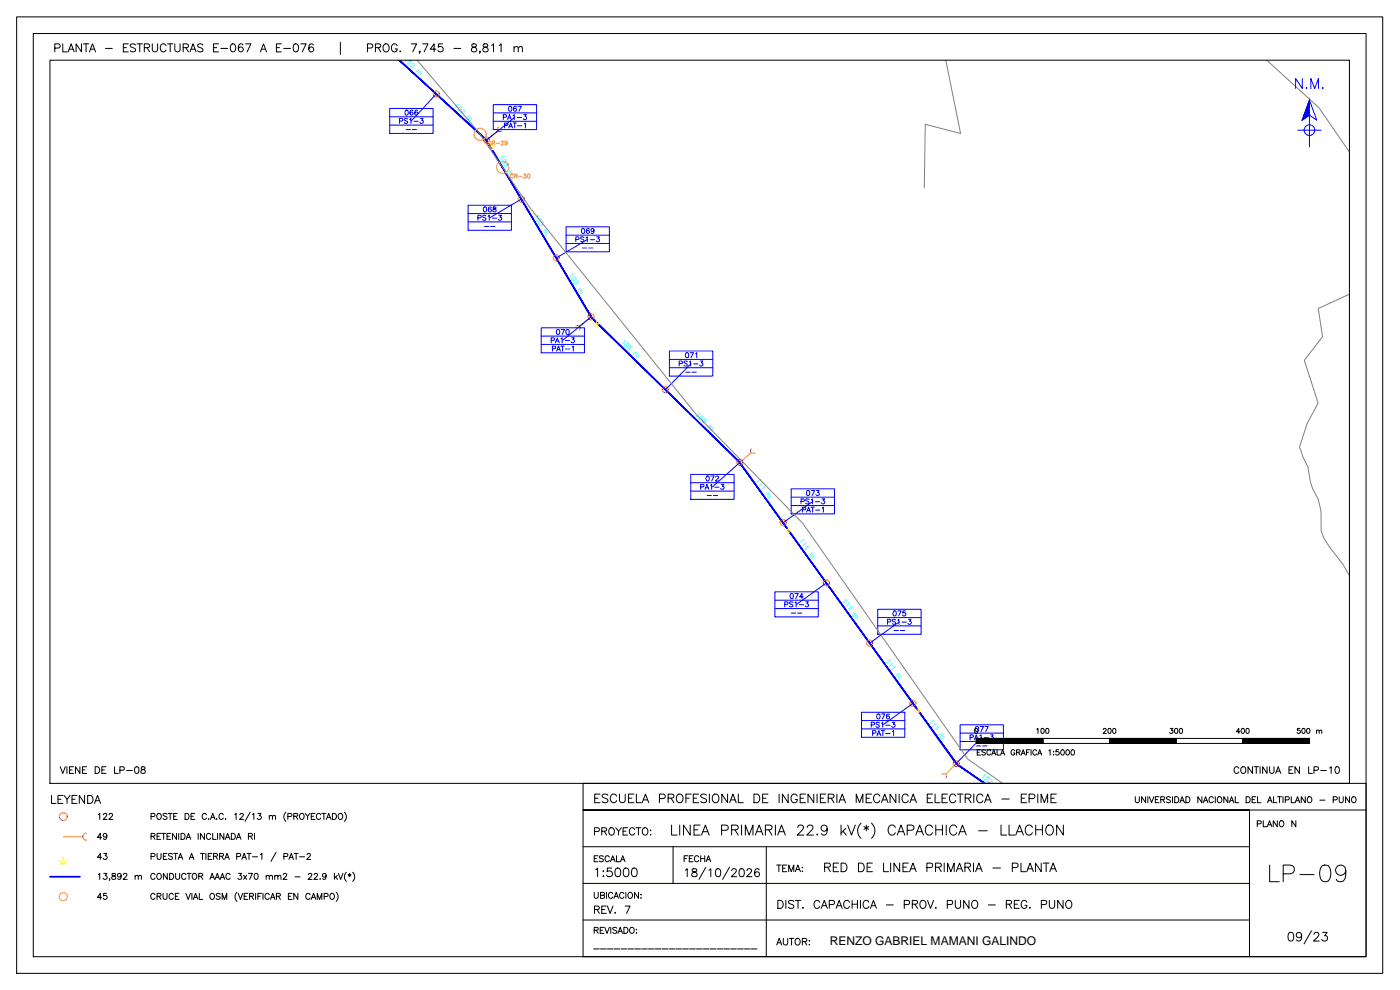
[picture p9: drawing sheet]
<svg xmlns="http://www.w3.org/2000/svg" width="420mm" height="297mm" viewBox="0 0 420 297" stroke-linecap="round" stroke-linejoin="round" font-family="sans-serif">
<!-- layer: RP_CONDUCTOR -->
<path d="M286.9 229.2l8.3 5.8h.4zM286.9 229.2l.2-.2 8.5 6zM221.9 138.9l65 90.3 .2-.2zM221.9 138.9l.2-.2 65 90.3zM177.3 95.2l44.6 43.7 .2-.2zM177.3 95.2l.2-.2 44.6 43.7zM145.9 42.1l31.4 53.1 .2-.2zM145.9 42.1l.2-.1 31.4 53zM119.7 18.1l26.2 24 .2-.1zM119.7 18.1h.4l26 23.9z" fill="#00f" stroke="#00f" stroke-width=".3"/>
<!-- layer: RP_POSTE -->
<g fill="none" stroke="#f00" stroke-width=".3">
<circle cx="130.9" cy="28.2" r=".9"/>
<circle cx="146" cy="42.1" r=".9"/>
<circle cx="156.5" cy="59.7" r=".9"/>
<circle cx="166.9" cy="77.4" r=".9"/>
<circle cx="177.4" cy="95.1" r=".9"/>
<circle cx="199.7" cy="116.9" r=".9"/>
<circle cx="222" cy="138.8" r=".9"/>
<circle cx="235" cy="156.8" r=".9"/>
<circle cx="248" cy="174.9" r=".9"/>
<circle cx="261" cy="193" r=".9"/>
<circle cx="274" cy="211" r=".9"/>
<circle cx="287" cy="229.1" r=".9"/>
<circle cx="19" cy="245" r="1.17"/>
</g>
<!-- layer: RP_CUADROPOSTE -->
<g fill="none" stroke="#00f" stroke-width=".3">
<path d="M117 32.5h13v7.5h-13zM117 35h13M117 37.5h13M130.9 28.2l-7.4 8.1M148 31.4h13v7.5h-13zM148 33.9h13M148 36.4h13M154.5 35.1l-8.5 7M156.4 59.7l-9.4 5.6M140.5 61.6h13v7.5h-13zM140.5 64.1h13M140.5 66.6h13"/>
<path d="M169.9 68.1h13v7.5h-13zM169.9 70.6h13M169.9 73.1h13M176.4 71.8l-9.5 5.6M162.4 98.3h13v7.6h-13zM177.4 95.1l-8.5 7M162.4 100.8h13M162.4 103.3h13M200.9 105.3h13v7.5h-13zM200.9 107.8h13M200.9 110.3h13M207.4 109.1l-7.7 7.8"/>
<path d="M222 138.8l-8.2 7.3M207.3 142.3h13v7.5h-13zM207.3 144.8h13M207.3 147.3h13M237.4 146.7h13v7.5h-13zM237.4 149.2h13M237.4 151.7h13M243.9 150.4l-8.9 6.5M232.6 177.6h13v7.5h-13zM248 174.9l-8.9 6.4M232.6 180.1h13M232.6 182.6h13"/>
<path d="M263.4 182.8h13v7.5h-13zM263.4 185.3h13M263.4 187.8h13M269.9 186.5l-8.9 6.5M258.6 213.7h12.9v7.5h-12.9zM258.6 216.2h12.9M258.6 218.7h12.9M274 211l-9 6.5M288.1 217.5h13v7.5h-13zM288.1 220h13M288.1 222.5h13M294.6 221.2l-7.6 7.9"/>
</g>
<!-- layer: RP_VANO -->
<g fill="none" stroke="#0ff" stroke-width=".3">
<path d="M121.9 18.1l-.3 .3M122.5 18.5l.6-.4a.59 .59 0 0 1 .1 .9 .59 .59 0 0 1-.9 0zM123.8 19.1l.4-.1 .2 .5-1.4 .3 .7 .5M125.4 21.1l.6 .2-.5 .7M125.6 20.9l-.6 .6M125.9 21.5l.4 .1 .2 .2-.5 .6M137.2 31.3h.4l-.9 1M137.7 32.3l.5-.3a.6 .6 0 0 1 .1 .9 .6 .6 0 0 1-.9 0zM138.9 33l.2-.1 .3 .2v.4l-1.3 .1 .7 .6M140.5 35h.4l.2 .2-.6 .7M140.6 34.8l-.6 .6M141 35.4l.5 .3-.4 .6"/>
<path d="M150.8 48.2l.9-.4a.6 .6 0 0 1-.2 .9 .6 .6 0 0 1-.8-.3zM150.9 46.8l.4 .2-1.1 .7M152.4 48.8l.3 .6-.6-.1a.43 .43 0 0 1-.4 .7 .43 .43 0 0 1-.3-.8M161.2 65.9l1-.4a.6 .6 0 0 1-.2 .9 .6 .6 0 0 1-.9-.3zM161.4 64.5l.3 .2-1.1 .6M162.8 66.5l.4 .6-.7-.1a.43 .43 0 0 1-.4 .6 .43 .43 0 0 1-.3-.7M163.5 68.9l.5 .5-.7 .5M163.7 68.8l-.7 .5M163.8 69.5l.5 .5-.7 .4M171.7 83.6l.9-.4a.59 .59 0 0 1-.1 .9 .59 .59 0 0 1-.9-.3zM171.8 82.2l.4 .1-1.1 .7M173.3 84.1l.3 .6h-.6a.44 .44 0 0 1-.4 .6 .44 .44 0 0 1-.3-.7"/>
<path d="M173.9 86.6l.5 .5-.6 .4M174.2 86.5l-.8 .4M174.3 87.2l.4 .1 .1 .4-.7 .4M187.3 102.2h.4l-.9 .9M188.6 104.3a.4 .4 0 0 1 .6 .1 .4 .4 0 0 1-.3 .6 .4 .4 0 0 1-.4-.5l.8-.7 .3 .5M188.8 103.2l-.4-.4-.5 .4a.46 .46 0 0 1 .5 .4 .46 .46 0 0 1-.5 .5 .46 .46 0 0 1-.4-.6M190.5 105.9l.6 .3-.5 .6M190.7 105.7l-.6 .6M191 106.4l.6 .3-.5 .6M209.7 124h.4l-.9 1M210.9 126.1a.4 .4 0 0 1 .7 .1 .4 .4 0 0 1-.4 .6 .4 .4 0 0 1-.4-.5l.8-.6 .3 .4M211.1 125.1l-.4-.4-.5 .3a.46 .46 0 0 1 .6 .5 .46 .46 0 0 1-.6 .4 .46 .46 0 0 1-.3-.6"/>
<path d="M212.9 127.7l.4 .1 .1 .2-.5 .7M213 127.6l-.6 .6M213.4 128.2l.5 .3-.5 .6M227.9 143.8l.4 .1-1.1 .8M228.6 144.8l.4 .1-1 .8M229.4 145.8l.3 .1-1 .8M230.4 148l.5 .4-.6 .6M230.6 147.9l-.7 .5M230.8 148.6l.5 .4-.6 .5M240.9 161.9l.4 .1-1.1 .7M241.6 162.9l.4 .1-1.1 .8M242.3 163.9l.4 .1-1 .7"/>
<path d="M243.4 166.1l.4 .1 .1 .3-.6 .5M243.6 166l-.7 .5M243.8 166.7l.4 .1 .1 .3-.6 .5M253.9 179.9l.4 .2-1.1 .7M254.6 180.9l.4 .1-1.1 .8M255.3 182l.4 .1-1 .7M256.4 184.2l.4 .1 .1 .3-.6 .5M256.6 184l-.7 .5M256.8 184.7l.5 .4-.6 .5M266.9 198l.4 .1-1.1 .8M267.6 199l.4 .1-1.1 .8M268.3 200l.4 .1-1.1 .8"/>
<path d="M269.4 202.2l.5 .4-.6 .5M269.6 202.1l-.7 .5M269.8 202.8l.5 .4-.6 .5M279.8 216.1l.4 .1-1 .7M280.6 217.1l.4 .1-1.1 .7M281.3 218.1l.4 .1-1.1 .7M282.4 220.3l.3 .1 .2 .3-.6 .5M282.6 220.1l-.7 .5M282.7 220.8l.6 .4-.7 .5M295.3 232.5h.4l-.8 1.1M296.1 233.2l.4-.1 .3 .5-1.3 .4 .7 .5M297.2 233.9l.3-.1 .3 .4-.2 .3-1.1 .2 .5 .3"/>
</g>
<!-- layer: RP_RETENIDA -->
<path d="M149.5 39.2l-3.5 2.9M172.8 97.8a.79 .79 0 0 1 1.1 .1 .79 .79 0 0 1-.1 1.2M177.4 95.1l-3.5 2.8M225.4 135.8l-3.4 3M225.5 134.7a.79 .79 0 0 0-.1 1.1 .79 .79 0 0 0 1.1 .1M282.7 232.3a.79 .79 0 0 1 1.1 0 .79 .79 0 0 1 .1 1.1M287 229.1l-3.2 3.2M19 251h5.8M25.9 250a1.05 1.05 0 0 0-1.1 1 1.05 1.05 0 0 0 1.1 1.1" fill="none" stroke="#f00" stroke-width=".3"/>
<!-- layer: RP_PTIERRA -->
<g fill="none" stroke="#ff0" stroke-width=".3">
<path d="M146.6 44.1h2M146.9 44.5h1.3M147.3 44.9h.6M147.6 43.1v1M178 97.1h2M178.3 97.5h1.3M178.7 97.9h.6M179 96.1v1M235.6 158.8h2M236 159.2h1.3M236.3 159.6h.6M236.6 157.8v1"/>
<path d="M274.6 213h2M274.9 213.5h1.3M275.3 213.8h.6M275.6 212v1M17.7 258.3h2.6M18.1 258.9h1.7M18.6 259.4h.8M19 257.1v1.2"/>
</g>
<!-- layer: VIAS -->
<path d="M125.2 18.1l18.4 21.4 15.5 22.9 49.7 61.7 32.1 32.9 49.6 70.8 10.4 7.2M283.8 18.1l4.5 22-10.6-2.8-.3 19.1M380.2 18.1l15.7 14.2 9.1 13.3M405 88.3l-9.4 4.3 1.3 8.4-5.5 7.1 4.2 12.8-3.3 6.2-2.3 7.2 1.1 3 1.4 2.8 .7 4.2 .7 2.3 1.7 3.2 .9 3.6v5.8l.7 2.1 1.9 3 3.8 4.8 2.1 3.5" fill="none" stroke="#808080" stroke-width=".3"/>
<!-- layer: CRUCES -->
<g fill="none" stroke="#ff7f00" stroke-width=".3">
<path d="M147.3 42.6a.45 .45 0 0 0-.5-.3 .45 .45 0 0 0-.3 .5v.3a.45 .45 0 0 0 .3 .4 .45 .45 0 0 0 .5-.3M147.7 42.9l.7-.1 .1-.4-.8-.1v1.2M148.1 42.9l.4 .6M148.9 43h1M150.4 42.6l.2-.3 .5 .2-.8 1h.9M152.2 42.7a.37 .37 0 0 1-.5 .3 .37 .37 0 0 1-.1-.5 .37 .37 0 0 1 .6 0l-.1 1-.5-.2"/>
<circle cx="144.1" cy="40.3" r="1.81"/>
<circle cx="150.8" cy="50.2" r="1.81"/>
<circle cx="19" cy="269" r="1.2"/>
</g>
<!-- layer: MARCO -->
<path d="M5 5.1h410v286.9h-410zM10 10.1h400v276.9h-400zM15 18.1h390v216.9h-390z" fill="none" stroke="#000" stroke-width=".3"/>
<!-- layer: NM -->
<g fill="none" stroke="#00f" stroke-width=".3">
<path d="M389.5 39.1h7M393 30.1l2.2 6-2.2-1.5-2.2 1.5zM393 34.6v9.5"/>
<circle cx="393" cy="39" r="1.6"/>
</g>
<path d="M393 30.1v4.5h-1.7zM391.3 34.6l-.5 1.5 2.2-1.5z" fill="#00f" stroke="#00f" stroke-width=".3"/>
<!-- layer: ROTULO -->
<g fill="none" stroke="#000" stroke-width=".3">
<path d="M16.4 14.4h1.1a.64 .64 0 0 0 .6-.6 .64 .64 0 0 0-.6-.6h-1.1v2.4M18.8 13.2v2.4h1.4M20.4 15.6l1-2.4 .9 2.4M20.8 14.8h1.1M24.4 13.2v2.4l-1.6-2.4v2.4M25 13.2h1.6M25.8 13.2v2.4M26.8 15.6l1-2.4 .9 2.4M27.2 14.8h1.1M31.6 14.5h2.1M37 14.3h.9M38.5 13.2h-1.5v2.4h1.5"/>
<path d="M40.7 13.5a.9 .9 0 0 0-.9-.4 .9 .9 0 0 0-.7 .6l.2 .4 1.1 .4 .3 .7a1.07 1.07 0 0 1-1.6 0M41.1 13.2h1.6M41.9 13.2v2.4M43.3 14.3l1.4-.1 .2-.3-.1-.5-.5-.2h-1v2.4M44.1 14.3l.8 1.3M45.7 13.2v1.7a.81 .81 0 0 0 .8 .7 .81 .81 0 0 0 .8-.7v-1.7M49.8 13.7a.88 .88 0 0 0-1-.6 .88 .88 0 0 0-.7 1v.6a.88 .88 0 0 0 .7 .9 .88 .88 0 0 0 1-.6M50.3 13.2h1.6M51.1 13.2v2.4M52.5 13.2v1.7a.8 .8 0 0 0 .7 .7 .8 .8 0 0 0 .8-.7v-1.7M55 14.3l1.3-.1 .3-.3-.1-.5-.5-.2h-1v2.4M55.8 14.3l.8 1.3"/>
<path d="M57 15.6l.9-2.4 .9 2.4M57.4 14.8h1.1M60.9 13.5a.89 .89 0 0 0-.9-.4 .89 .89 0 0 0-.7 .6l.2 .4 1.2 .4 .2 .7a1.05 1.05 0 0 1-1.6 0M64.1 14.3h.9M65.6 13.2h-1.5v2.4h1.5M66.3 14.5h2M69.5 13.3a.76 .76 0 0 1 1.1 .3 1.12 1.12 0 0 1 .1 1.4 1.12 1.12 0 0 1-1.2 .4l-.4-.9zM72.9 13.5a.67 .67 0 0 0-1-.2 1.36 1.36 0 0 0 .4 2.3 .75 .75 0 0 0 .7-.8 .75 .75 0 0 0-.7-.7 .75 .75 0 0 0-.8 .7M73.7 13.2h1.6l-1.1 2.4M78.2 15.6l.9-2.4 .9 2.4M78.5 14.8h1.2M83 14.3h.9"/>
<path d="M84.4 13.2h-1.4v2.4h1.4M85.1 14.5h2.1M88.3 13.3a.76 .76 0 0 1 1.2 .3l.1 .6a1.03 1.03 0 0 1-.9 1.4 1.55 1.55 0 0 1-.4-2.3zM90.3 13.2h1.6l-1.2 2.4M94 13.5a.67 .67 0 0 0-.6-.4 .67 .67 0 0 0-.6 .5 1.38 1.38 0 0 0 .6 2 .75 .75 0 0 0 .8-.7 .75 .75 0 0 0-.7-.8 .75 .75 0 0 0-.8 .7M102.2 12.7v3.7M110.3 14.4l1.4-.1 .2-.3-.1-.6-.5-.2h-1v2.4M112.7 14.3l1.3-.1 .3-.6-.6-.4h-1v2.4M113.5 14.3l.8 1.3M115.4 13.3a1.19 1.19 0 0 1 1.5 .8 1.19 1.19 0 0 1-.8 1.5 1.25 1.25 0 0 1-1.2-.9 1.25 1.25 0 0 1 .5-1.4zM119.2 13.7a.88 .88 0 0 0-1-.6 .88 .88 0 0 0-.7 1v.6a.86 .86 0 0 0 .8 .9 .86 .86 0 0 0 .9-.9h-.6M120 15.4h.2z"/>
<path d="M123.4 13.2h1.6l-1.1 2.4M126 15.4h-.2h.2l-.2 .6M126.9 13.2h1.5l-1.1 2.4M130.9 14.8h-1.8l1.2-1.6v2.4M132.8 13.2h-1.2l-.1 1a.84 .84 0 0 1 1.3 0 .84 .84 0 0 1-.1 1.2 .84 .84 0 0 1-1.3-.3M136.2 14.5h2.1M141.7 13.3a.5 .5 0 0 0 .2 .8 .85 .85 0 0 1 1 .3 .85 .85 0 0 1-.1 1l-.8 .2-.4-.3a.88 .88 0 0 1 .1-.9 .88 .88 0 0 1 .9-.3 .48 .48 0 0 0 .2-.8zM144.1 15.4h-.2h.2l-.2 .6M145.1 13.3a.5 .5 0 0 0 .3 .8 .85 .85 0 0 1 .9 .3 .85 .85 0 0 1 0 1l-.8 .2-.5-.3a.88 .88 0 0 1 .1-.9 .88 .88 0 0 1 .9-.3 .48 .48 0 0 0 .3-.8zM147.5 13.6l.6-.4v2.4M149.8 13.6l.6-.4v2.4M154.3 14.4l.5-.4 .6 .1 .1 1.5"/>
<path d="M154.3 14v1.6M155.5 14.4l.6-.4 .6 .1 .1 1.5M175 235h235v52h-235zM293 221.6h20v1.5h-20zM294.3 224.9h-1v1.7h1M295.7 225.2l-.4-.3-.6 .3v.3l1 .4v.4l-.4 .3-.6-.3M297.3 225.3a.59 .59 0 0 0-.6-.4 .59 .59 0 0 0-.5 .7v.3a.59 .59 0 0 0 .5 .7 .59 .59 0 0 0 .6-.4M297.6 226.6l.6-1.7 .7 1.7M297.9 226h.7M299.2 224.9v1.7h.9M300.3 226.6l.6-1.7 .6 1.7M300.5 226h.8"/>
<path d="M304.6 225.3a.59 .59 0 0 0-.7-.4 .59 .59 0 0 0-.5 .7v.3a.57 .57 0 0 0 .6 .7 .57 .57 0 0 0 .6-.7h-.4M305.1 225.7l.9-.1 .1-.5-1-.2v1.7M305.6 225.7l.6 .9M306.5 226.6l.6-1.7 .6 1.7M306.7 226h.8M308.1 225.7h.6M309.1 224.9h-1v1.7M309.4 224.9v1.7M311.1 225.3a.59 .59 0 0 0-.7-.4 .59 .59 0 0 0-.4 .7v.3a.59 .59 0 0 0 .4 .7 .59 .59 0 0 0 .7-.4M311.4 226.6l.6-1.7 .6 1.7M311.7 226h.7M313 221.6h20v1.5h-20z"/>
<path d="M314.8 225.3l.4-.4v1.7M316.2 225.5h.1M316.2 226.4h.1M317.7 224.9h-.7l-.1 .7a.57 .57 0 0 1 .9 0 .57 .57 0 0 1-.2 .9 .57 .57 0 0 1-.8-.2M318.6 225a.79 .79 0 0 1 .9 .6 .79 .79 0 0 1-.5 1l-.6-.3-.1-.7zM320.1 225a.79 .79 0 0 1 .9 .6 .79 .79 0 0 1-.5 1l-.5-.3-.1-.7zM321.6 225a.79 .79 0 0 1 1 .6 .79 .79 0 0 1-.6 1l-.5-.3-.1-.7zM333 221.6h20v1.5h-20zM340.7 239v1.3l.5 .5 .6-.2 .1-1.6M343.8 239v1.8l-1.2-1.8v1.8M344.5 239v1.8M344.9 239l.7 1.8 .7-1.8"/>
<path d="M346.7 239.9h.7M347.8 239h-1.1v1.8h1.1M348.4 239.9l1-.1 .1-.6-1.1-.2v1.8M349 239.9l.5 .9M351.3 239.3l-.5-.3-.6 .1v.6l.9 .4 .2 .5-.5 .2-.7-.2M351.9 239v1.8M352.6 239h.5a.95 .95 0 0 1 .7 .9 .95 .95 0 0 1-.7 .9h-.5zM353 221.6h20v1.5h-20zM355.9 239h.6a.95 .95 0 0 1 .6 .9 .95 .95 0 0 1-.6 .9h-.6zM360.7 239v1.8l-1.2-1.8v1.8M364.1 239.5a.66 .66 0 0 0-.7-.5 .66 .66 0 0 0-.6 .7v.5a.67 .67 0 0 0 .6 .6 .67 .67 0 0 0 .7-.4M364.7 239v1.8"/>
<path d="M365.5 239.3l.2-.2a.84 .84 0 0 1 1 .8 .84 .84 0 0 1-1 .9l-.4-.6zM368.5 239v1.8l-1.2-1.8v1.8M370.7 239v1.8h1.1M373 221.6h20v1.5h-20zM374 239h.6a.97 .97 0 0 1 .6 .9 .97 .97 0 0 1-.6 .9h-.6zM375.8 239.9h.7M376.9 239h-1.1v1.8h1.1M377.4 239v1.8h1M382.2 239v1.8h1M383.4 239h1.2M384 239v1.8M385 239v1.8"/>
<path d="M385.7 240l1.1-.1v-.7l-1.1-.2v1.8M387.5 239v1.8h1.1M391.7 239v1.8l-1.2-1.8v1.8M392.7 239.1a.84 .84 0 0 1 1 .8 .84 .84 0 0 1-1 .9l-.4-.6zM400.1 240l1.1-.1v-.7l-1.1-.2v1.8M401.9 239v1.3l.5 .5 .6-.2 .1-1.6M405 239v1.8l-1.2-1.8v1.8M406 239.1a.84 .84 0 0 1 1 .8 .84 .84 0 0 1-1 .9l-.4-.6zM175 254h200M201.5 247.6v3h1.8M202 254v11.1M204 247.6v3"/>
<path d="M207.1 247.6v3l-2-3v3M208.3 249h1.1M210.1 247.6h-1.8v3h1.8M210.5 250.6l1.2-3 1.1 3M211 249.5h1.4M216.6 249.1l1.7-.1a.79 .79 0 0 0 .2-.9 .79 .79 0 0 0-.7-.5h-1.2v3M219.6 249l1.7-.2 .3-.4-.2-.6-.6-.2h-1.2v3M220.6 249l1 1.6M222.5 247.6v3M223.7 250.6v-3l1.1 3 1.2-3v3M226.7 250.6l1.1-3 1.2 3M227.1 249.5h1.5"/>
<path d="M229.7 249l1.7-.2 .3-.4-.1-.6-.6-.2h-1.3v3M230 254v33M230.7 249l1 1.6M232.7 247.6v3M233.4 250.6l1.1-3 1.2 3M233.8 249.5h1.5M239.4 248.3l.2-.5 .4-.2 .8 .1a.66 .66 0 0 1 .2 1l-1.7 1.9h2M242.3 248.3l.1-.5 .4-.2 .9 .1a.66 .66 0 0 1 .1 1l-1.7 1.9h2M245.3 250.3v.3zM248.3 248.5a.93 .93 0 0 1-1.3 .9 .93 .93 0 0 1-.4-1.5 .93 .93 0 0 1 1.5 .1 2.71 2.71 0 0 1-.3 2.4 .87 .87 0 0 1-1.3-.3M252.4 247.6v3M253 249.4l1 1.2"/>
<path d="M253.8 248.5l-1.4 1.5M254.4 247.6l1.1 3 1.2-3M258.4 247a3.1 3.1 0 0 0 0 4.6M259.3 248l1.4 .8M260 247.6v1.7M260.7 248l-1.4 .8M261.6 247a3.1 3.1 0 0 1 0 4.6M268.7 248.3a1.1 1.1 0 0 0-1.3-.8 1.1 1.1 0 0 0-.8 1.2 1.32 1.32 0 0 0 .2 1.4 1.32 1.32 0 0 0 1.5 .3l.4-.6M269.3 250.6l1.1-3 1.1 3M269.7 249.5h1.4M272.3 249.1h1.3a.78 .78 0 0 0 .7-.8 .78 .78 0 0 0-.7-.7h-1.3v3M274.8 250.6l1.2-3 1.1 3"/>
<path d="M275.3 249.5h1.4M279.8 248.3a1.1 1.1 0 0 0-1.2-.8 1.1 1.1 0 0 0-.9 1.2 1.31 1.31 0 0 0 .3 1.4 1.31 1.31 0 0 0 1.4 .3l.4-.6M280.8 249h2M280.8 247.6v3M282.8 247.6v3M284 247.6v3M287.1 248.3a1.1 1.1 0 0 0-1.2-.8 1.1 1.1 0 0 0-.9 1.2 1.31 1.31 0 0 0 .3 1.4 1.31 1.31 0 0 0 1.4 .3l.4-.6M287.7 250.6l1.1-3 1.2 3M288.1 249.5h1.5M293.7 249.3h2.6M300.4 247.6v3h1.7M302.8 247.6v3h1.7"/>
<path d="M304.8 250.6l1.2-3 1.1 3M305.3 249.5h1.4M309.8 248.3a1.1 1.1 0 0 0-1.2-.8 1.1 1.1 0 0 0-.9 1.2 1.31 1.31 0 0 0 .3 1.4 1.31 1.31 0 0 0 1.4 .3l.4-.6M310.8 249h2M310.8 247.6v3M312.8 247.6v3M314.1 248a1.1 1.1 0 0 1 1.3-.4 1.1 1.1 0 0 1 .7 1.1 1.32 1.32 0 0 1-.3 1.4 1.32 1.32 0 0 1-1.4 .3 1.85 1.85 0 0 1-.3-2.4zM319.1 247.6v3l-2-3v3M354.1 240.8l.7-1.8 .7 1.8M354.4 240.2h.8M361.1 240.8l.7-1.8 .7 1.8M361.4 240.2h.8"/>
<path d="M368.9 240.8l.7-1.8 .7 1.8M369.2 240.2h.8M380.4 240.8l.7-1.8 .7 1.8M380.7 240.2h.8M388.7 240.8l.7-1.8 .7 1.8M389 240.2h.8M396.1 240.1h1.5M410 243h-235h200v44M175 276h200M175 265.1h200M178.3 267.7v1.3l.5 .5 .7-.2v-1.6M178.3 279.1l1.1-.1 .1-.6-1.2-.2v1.8"/>
<path d="M178.9 279.1l.6 .9M180.1 279.1h.7M180.2 268.6l1.1-.1v-.6l-1.1-.2v1.8l1.1-.1 .1-.4-.4-.4M181.3 278.2h-1.2v1.8h1.2M181.5 278.2l.7 1.8 .7-1.8M182 267.7v1.8M183.3 278.2v1.8M183.9 268.2a.66 .66 0 0 0-.8-.5 .66 .66 0 0 0-.5 .7 .74 .74 0 0 0 .2 1 .74 .74 0 0 0 1-.1l.1-.2M184.2 269.5l.7-1.8 .7 1.8M184.5 269h.9M185.1 278.5l-.4-.3-.8 .3 .2 .4 1 .6v.3l-.4 .2-.8-.2M185.7 279.4h.9"/>
<path d="M187.2 268.2a.66 .66 0 0 0-.7-.5 .66 .66 0 0 0-.6 .7 .74 .74 0 0 0 .3 1 .74 .74 0 0 0 1-.1v-.2M187.2 278.2h.6a.95 .95 0 0 1 .7 .9 .95 .95 0 0 1-.7 .9h-.6zM187.8 267.7v1.8M188.8 267.8a.84 .84 0 0 1 1 .8 .84 .84 0 0 1-1 .9l-.4-.6zM189.3 278.3a.84 .84 0 0 1 1.1 .8 .84 .84 0 0 1-1.1 .9l-.3-.6zM190.9 278.9h.2zM190.9 280h.2zM191.6 267.7v1.8l-1.2-1.8v1.8M192.3 268.4h.2zM192.3 269.5h.2zM205.7 261.1l.5-.4v2.3M207.8 260.8a.49 .49 0 0 0 .3 .8l.4 .1a.69 .69 0 0 1 .7 .6 .69 .69 0 0 1-.6 .7h-.4a.69 .69 0 0 1-.6-.7 .69 .69 0 0 1 .7-.6l.4-.1a.47 .47 0 0 0 .3-.8z"/>
<path d="M211.8 260.2l-2 3.6M212.7 261.1l.6-.4v2.3M215 260.8a.8 .8 0 0 1 1.2 .3 1.13 1.13 0 0 1 .1 1.3 1.13 1.13 0 0 1-1.3 .5 1.88 1.88 0 0 1 0-2.1zM218.9 260.2l-2 3.6M219.6 261.2l.5-.5h.4l.5 .4-.4 .8-1.1 1.1h1.6M222.1 260.8a.8 .8 0 0 1 1.2 .3 1.13 1.13 0 0 1 .1 1.3 1.13 1.13 0 0 1-1.3 .5l-.3-.9zM224.2 261.2l.4-.5h.5l.5 .4-.4 .8-1.1 1.1h1.6M227.8 261a.7 .7 0 0 0-1-.2 1.36 1.36 0 0 0 .5 2.2 .75 .75 0 0 0 .7-.7 .75 .75 0 0 0-.8-.7 .75 .75 0 0 0-.7 .6M185.4 280l.7-1.8 .7 1.8"/>
</g>
<!-- layer: 0 -->
<g fill="#000" stroke="#000" stroke-width=".3">
<path d="M293 221.6l20 1.5v-1.5zM293 221.6l20 1.5h-20z"/>
<path d="M333 221.6l20 1.5v-1.5zM333 221.6l20 1.5h-20z"/>
<path d="M373 221.6l20 1.5v-1.5zM373 221.6l20 1.5h-20z"/>
</g>
<!-- layer: RP_LEYENDA -->
<g fill="none" stroke="#000" stroke-width=".3">
<path d="M45.3 245l1.1-.1v-.7l-1.1-.1v1.8M45.3 250.9l1.1-.1v-.6l-1.1-.2v1.8M45.3 257l1.1-.1v-.7l-1.1-.1v1.8M45.9 250.9l.6 .9M47.1 256.1v1.2l.5 .6 .6-.3 .1-1.5M47.1 250.9h.7M47.2 244.3l.2-.2a.84 .84 0 0 1 1 .9 .84 .84 0 0 1-1 .8l-.3-.6zM48.2 250h-1.1v1.8h1.1M48.5 250h1.2M49 256.9h.7M49.1 250v1.8M50.1 244.3l-.4-.2-.8 .2 .2 .4 .9 .5 .1 .4-.4 .3-.8-.3"/>
<path d="M50.1 256.1h-1.1v1.8h1.1M50.1 250.9h.7M50.5 244.1h1.2M51.1 244.1v1.8M51.2 250h-1.1v1.8h1.1M51.8 256.3l-.5-.2-.7 .2 .1 .4 1 .5-.1 .6-.6 .1-.4-.3M52.1 244.9h.7M52.1 256.1h1.2M52.7 256.1v1.8M53 250v1.8l-1.2-1.8v1.8M53.2 244.1h-1.1v1.8h1.1M53.5 257.9l.7-1.8 .6 1.8"/>
<path d="M53.6 250v1.8M53.7 257.2h.9M54.3 250h.6a.95 .95 0 0 1 .7 .9 .95 .95 0 0 1-.7 .9h-.6zM55.5 244.1h.6a.96 .96 0 0 1 .7 .9 .96 .96 0 0 1-.7 .9h-.6zM55.9 251.8l.7-1.8 .6 1.8M56.1 251.3h.9M56.8 257.9l.7-1.8 .7 1.8M57.1 257.2h.8M57.3 244.9h.7M58.4 244.1h-1.1v1.8h1.1M59.5 250v1.8M60.2 256.1h1.2"/>
<path d="M60.8 256.1v1.8M61.4 250v1.8l-1.2-1.8v1.8M61.8 256.1v1.8M62 244.5a.67 .67 0 0 0-.8-.4 .67 .67 0 0 0-.5 .6 .75 .75 0 0 0 .2 1 .75 .75 0 0 0 1-.1l.1-.2M62.5 256.9h.7M62.6 245.8h.1zM63.2 245.9l.6-1.8 .7 1.8M63.2 250.5a.67 .67 0 0 0-.7-.5 .67 .67 0 0 0-.5 .7v.5a.67 .67 0 0 0 .5 .6 .67 .67 0 0 0 .7-.4M63.4 245.2h.9M63.6 256.1h-1.1v1.8h1.1M63.8 250v1.8h1.1M64.1 256.9l1-.1 .1-.6-1.1-.1v1.8"/>
<path d="M64.7 256.9l.6 1M65 245.8h.1zM65.3 250v1.8M65.9 256.9l1-.1 .1-.6-1.1-.1v1.8M66.5 256.9l.6 1M67 244.5a.67 .67 0 0 0-.7-.4 .67 .67 0 0 0-.6 .6 .75 .75 0 0 0 .2 1 .75 .75 0 0 0 1-.1l.1-.2M67.2 250v1.8l-1.2-1.8v1.8M67.4 257.9l.7-1.8 .7 1.8M67.6 245.8h.2zM67.6 251.8l.7-1.8 .7 1.8M67.7 257.2h.9M67.9 251.3h.8"/>
<path d="M69.4 250h.6a.97 .97 0 0 1 .6 .9 .97 .97 0 0 1-.6 .9h-.6zM70.4 244.4l.5-.3v1.8M71 251.8l.6-1.8 .7 1.8M71 257l1.1-.1 .1-.7-1.2-.1v1.8M71.2 251.3h.9M72 244.5l.3-.4 .7 .3-1.1 1.5h1.2M72.6 257.9l.7-1.8 .7 1.8M72.8 257.2h.9M74.1 256.1h1.2M74.5 250.9l1.1-.1 .1-.6-1.2-.2v1.8M74.7 256.1v1.8M75.1 243.7l-1.6 2.8"/>
<path d="M75.2 250.9l.6 .9M75.8 244.4l.4-.3v1.8M75.8 257.1h1.5M76.4 250v1.8M77.4 244.1h.9l-.5 .6a.6 .6 0 0 1 .6 .6 .6 .6 0 0 1-.5 .6 .6 .6 0 0 1-.7-.4M78.2 256.4l.4-.3v1.8M80.8 245l.4-.3h.5l.1 1.2M80.8 244.7v1.2M81.8 245l.4-.3h.4l.1 1.2M82.9 255.7l-1.6 2.8M85.2 257l1-.1 .1-.7-1.1-.1v1.8M85.8 243.7a1.88 1.88 0 0 0 0 2.8"/>
<path d="M86.4 245l1-.1 .1-.7-1.1-.1v1.8M86.7 257.9l.7-1.8 .7 1.8M87 257.2h.8M88.2 244.9l1-.1 .1-.6-1.1-.1v1.8M88.3 256.1h1.2M88.8 244.9l.6 1M88.9 256.1v1.8M89.9 257.1h1.5M90.1 244.3l.2-.2a.84 .84 0 0 1 1 .9 .84 .84 0 0 1-1 .8l-.4-.6zM91.6 244.1l.7 .8v1M92.1 256.5l.4-.4h.5l.2 .3-.3 .6-.8 .9h1.1M93 244.1l-.7 .8"/>
<path d="M93.4 244.9h.7M94.5 244.1h-1.1v1.8h1.1M96.2 244.5a.67 .67 0 0 0-.7-.4 .67 .67 0 0 0-.5 .6 .75 .75 0 0 0 .2 1 .75 .75 0 0 0 1-.1v-.2M96.6 244.1h1.2M97.2 244.1v1.8M98 245.9l.6-1.8 .7 1.8M98.2 245.2h.9M99.8 244.1h.6a.95 .95 0 0 1 .6 .9 .95 .95 0 0 1-.6 .9h-.6zM101.6 244.3l.2-.2a.84 .84 0 0 1 1.1 .9 .84 .84 0 0 1-1.1 .8l-.3-.6zM103.4 243.7a1.88 1.88 0 0 1 0 2.8M29.5 262.4l.4-.3v1.7M31.1 262.1h1l-.5 .6a.6 .6 0 0 1 .4 1 .6 .6 0 0 1-1-.2"/>
<path d="M32.9 263.8h-.1h.1l-.1 .4M33.7 262.1v.5l.8 .3 .2 .4a.63 .63 0 0 1-.5 .6 .63 .63 0 0 1-.7-.4l.3-.6 .8-.4v-.4zM36.4 262.6a.56 .56 0 0 1-.8 .5 .56 .56 0 0 1-.2-.9 .56 .56 0 0 1 .9 .1l.1 .3a.85 .85 0 0 1-.7 1.2l-.4-.2M37 262.5l.4-.4h.3l.4 .3-.3 .6-.8 .8h1.2M40.6 263l.4-.4 .4 .1 .1 1.1M40.6 262.6v1.2M41.5 263l.4-.4 .5 .1v1.1M46.5 262.5a.65 .65 0 0 0-.7-.5 .65 .65 0 0 0-.5 .7v.5a.65 .65 0 0 0 .5 .7 .65 .65 0 0 0 .7-.5M46.5 268.5a.65 .65 0 0 0-.7-.5 .65 .65 0 0 0-.5 .7v.5a.65 .65 0 0 0 .5 .7 .65 .65 0 0 0 .7-.5M47.1 268.9l1.1-.1v-.6l-1.1-.2v1.9M47.4 262.1a.84 .84 0 0 1 1 .8 .84 .84 0 0 1-1 .9l-.3-.6zM47.7 268.9l.6 1"/>
<path d="M48.9 268v1.3l.5 .6 .6-.3 .1-1.6M50.2 262.1v1.7l-1.2-1.7v1.7M50.9 262.1h.6a.95 .95 0 0 1 .6 .8 .95 .95 0 0 1-.6 .9h-.6zM52 268.5a.65 .65 0 0 0-.7-.5 .65 .65 0 0 0-.6 .7v.5a.65 .65 0 0 0 .6 .7 .65 .65 0 0 0 .7-.5M52.6 268.9h.7M52.7 262.1v1.2l.5 .5 .6-.2 .1-1.5M53.7 268h-1.1v1.9h1.1M55.8 262.5a.67 .67 0 0 0-.8-.5 .67 .67 0 0 0-.5 .7v.5a.67 .67 0 0 0 .5 .7 .67 .67 0 0 0 .8-.5M55.8 268l.7 1.9 .6-1.9M56.1 262.1h1.2M56.7 262.1v1.7M57.6 268v1.9"/>
<path d="M57.8 262.3l.2-.2a.84 .84 0 0 1 1.1 .8 .84 .84 0 0 1-1.1 .9l-.3-.6zM58 269.9l.7-1.9 .7 1.9M58.3 269.2h.8M59.6 262.9l1.1-.1 .1-.6-1.2-.1v1.7M59.8 268v1.9h1.1M60.2 262.9l.7 .9M63 263.8l.7-1.7 .7 1.7M63.2 263.3h.9M63.3 268.1a.84 .84 0 0 1 1.1 .9 .84 .84 0 0 1-1.1 .8l-.3-.6zM64.5 263.8l.7-1.7 .7 1.7M64.8 263.3h.8M66.1 263.8l.7-1.7 .6 1.7"/>
<path d="M66.1 268.3l-.5-.3-.7 .3 .1 .4 1.1 .6v.3l-.5 .3-.7-.3M66.3 263.3h.9M66.7 269.9v-1.9l.7 1.9 .7-1.9v1.9M69.1 262.5a.65 .65 0 0 0-.8-.5 .65 .65 0 0 0-.5 .7v.5a.65 .65 0 0 0 .5 .7 .65 .65 0 0 0 .8-.5M71.1 267.7a1.88 1.88 0 0 0 0 2.8M71.5 268l.7 1.9 .6-1.9M71.6 262.1h.9l-.5 .6a.6 .6 0 0 1 .4 1 .6 .6 0 0 1-1-.2M73.1 262.6l.9 1.2M73.3 268.9h.7M74 262.6l-.9 1.2M74.4 268h-1.1v1.9h1.1M74.5 262.1h1.3l-.9 1.7"/>
<path d="M74.9 268.9l1-.1 .1-.6-1.1-.2v1.9M75.5 268.9l.6 1M76.5 262.1h.3a.93 .93 0 0 1 .7 .8 .93 .93 0 0 1-.7 .9 1.12 1.12 0 0 1-.3-1.7zM76.7 268v1.9M77.4 268.9h.7M78.5 268h-1.1v1.9M78.9 268v1.9M79.9 263l.4-.4 .4 .1 .1 1.1M79.9 262.6v1.2M80.8 263l.4-.4 .5 .1 .1 1.1M80.8 268.5a.66 .66 0 0 0-.7-.5 .66 .66 0 0 0-.6 .7 .74 .74 0 0 0 .3 1 .74 .74 0 0 0 .9-.1l.1-.2M81.2 269.9l.7-1.9 .6 1.9"/>
<path d="M81.4 269.2h.9M82.4 263l.5-.4 .4 .1 .1 1.1M82.4 262.6v1.2M83 268.9l1-.1 .1-.6-1.1-.2v1.9M83.4 263l.4-.4 .4 .1 .1 1.1M83.6 268.9l.6 1M85 262.5l.4-.4h.5l.1 .3-.2 .6-.9 .8h1.2M86.6 268.9h.6M87.7 268h-1.1v1.9h1.1M88.5 263.1h1.6M89.4 268v1.9l-1.2-1.9v1.9M92.6 262.5l.3-.4h.5l.2 .3-.3 .6-.8 .8h1.2"/>
<path d="M93.1 268.5a.66 .66 0 0 0-.8-.5 .66 .66 0 0 0-.5 .7 .74 .74 0 0 0 .2 1 .74 .74 0 0 0 1-.1l.1-.2M93.4 269.9l.7-1.9 .7 1.9M93.7 269.2h.8M94.3 262.5l.3-.4h.5l.2 .3-.3 .6-.8 .8h1.2M95.2 269.9v-1.9l.7 1.9 .7-1.9v1.9M96 263.8h.2zM97.3 269l1-.1 .1-.7-1.1-.2v1.9M97.9 262.6a.56 .56 0 0 1-.8 .5 .56 .56 0 0 1-.2-.9 .56 .56 0 0 1 .9 .1l.1 .3a.85 .85 0 0 1-.7 1.2l-.4-.2M99.2 268.3l.1-.2a.83 .83 0 0 1 1.1 .9 .83 .83 0 0 1-1.1 .8l-.3-.6zM100.4 262.1v1.7M100.7 263.2l.6 .6M100.9 267.7a1.88 1.88 0 0 1 0 2.8"/>
<path d="M101.2 262.6l-.8 .9M101.6 262.1l.6 1.7 .7-1.7M103.9 261.7a1.85 1.85 0 0 0 0 2.7M104.5 262.3l.8 .5M104.9 262.1v1M105.3 262.3l-.8 .5M105.8 261.7a1.81 1.81 0 0 1 0 2.7"/>
</g>
<!-- layer: RP_CONDUCTOR -->
<path d="M15 263h9" fill="none" stroke="#00f" stroke-width=".51"/>
<text font-size="8.8" x="379.9" y="265.6">LP-09</text>
<text font-size="7.5" x="385.2" y="284.3">09/23</text>
<text font-size="6.6" fill="#00f" x="387.7" y="27.9">N.M.</text>
<g font-size="5.7">
<text x="14.1" y="242.4">LEYENDA</text>
<text x="177.1" y="242">ESCUELA PROFESIONAL DE INGENIERIA MECANICA ELECTRICA - EPIME</text>
<text x="177.1" y="251.9">PROYECTO:</text>
<text x="246.2" y="262.8">RED DE LINEA PRIMARIA - PLANTA</text>
<text x="177.4" y="264.2">1:5000</text>
<text x="232.1" y="273.8">DIST. CAPACHICA - PROV. PUNO - REG. PUNO</text>
</g>
<g font-size="5.3">
<text x="231.8" y="262.8">TEMA:</text>
<text x="177.1" y="275.2">REV. 7</text>
</g>
<g font-size="4.9" fill="#00f">
<text x="143.9" y="64.9">068</text>
<text x="204.6" y="108.7">071</text>
<text x="210.6" y="145.7">072</text>
<text x="236" y="181">074</text>
</g>
<g font-size="4.9">
<text x="291.4" y="220.8">077</text>
<text x="16.9" y="233.2">VIENE DE LP-08</text>
<text x="369" y="233.2">CONTINUA EN LP-10</text>
<text x="28.2" y="246.9">122</text>
<text x="376.1" y="249.4">PLANO N</text>
<text x="27.9" y="252.9">49</text>
<text x="27.9" y="258.9">43</text>
<text x="177.1" y="259.6">ESCALA</text>
<text x="204.3" y="259.6">FECHA</text>
<text x="27.9" y="270.9">45</text>
<text x="231.8" y="284.7">AUTOR:</text>
</g>
<g font-size="4.4" fill="#00f">
<text x="120.3" y="35.6">066</text>
<text x="151.3" y="34.6">067</text>
<text x="150.3" y="39.5">PAT-1</text>
<text x="173.2" y="71.3">069</text>
<text x="165.8" y="101.6">070</text>
<text x="164.4" y="106.5">PAT-1</text>
<text x="240.9" y="149.9">073</text>
<text x="239.5" y="154.9">PAT-1</text>
<text x="266.7" y="185.9">075</text>
<text x="260.7" y="221.9">PAT-1</text>
<text x="261.8" y="217">076</text>
</g>
<g font-size="4.4">
<text x="310.1" y="221.2">100</text>
<text x="329.8" y="221.2">200</text>
<text x="350" y="221.2">300</text>
<text x="369.7" y="221.2">400</text>
<text x="388.1" y="221.2">500 m</text>
</g>
<text font-size="4" fill="#ff7f00" x="152" y="54.7">CR-30</text>
<text font-size="3.6" x="249" y="283.5">RENZO GABRIEL MAMANI GALINDO</text>
<g font-size="2.6" fill="#00f">
<text x="120.6" y="40.2">--</text>
<text x="144.3" y="69.1">--</text>
<text x="173.6" y="75.5">--</text>
<text x="204.6" y="112.9">--</text>
<text x="211" y="149.9">--</text>
<text x="236.4" y="185.2">--</text>
<text x="267.1" y="190.5">--</text>
</g>
<g font-size="2.6">
<text x="291.7" y="225.1">--</text>
<text x="177.1" y="286.1">________________________</text>
</g>
</svg>
